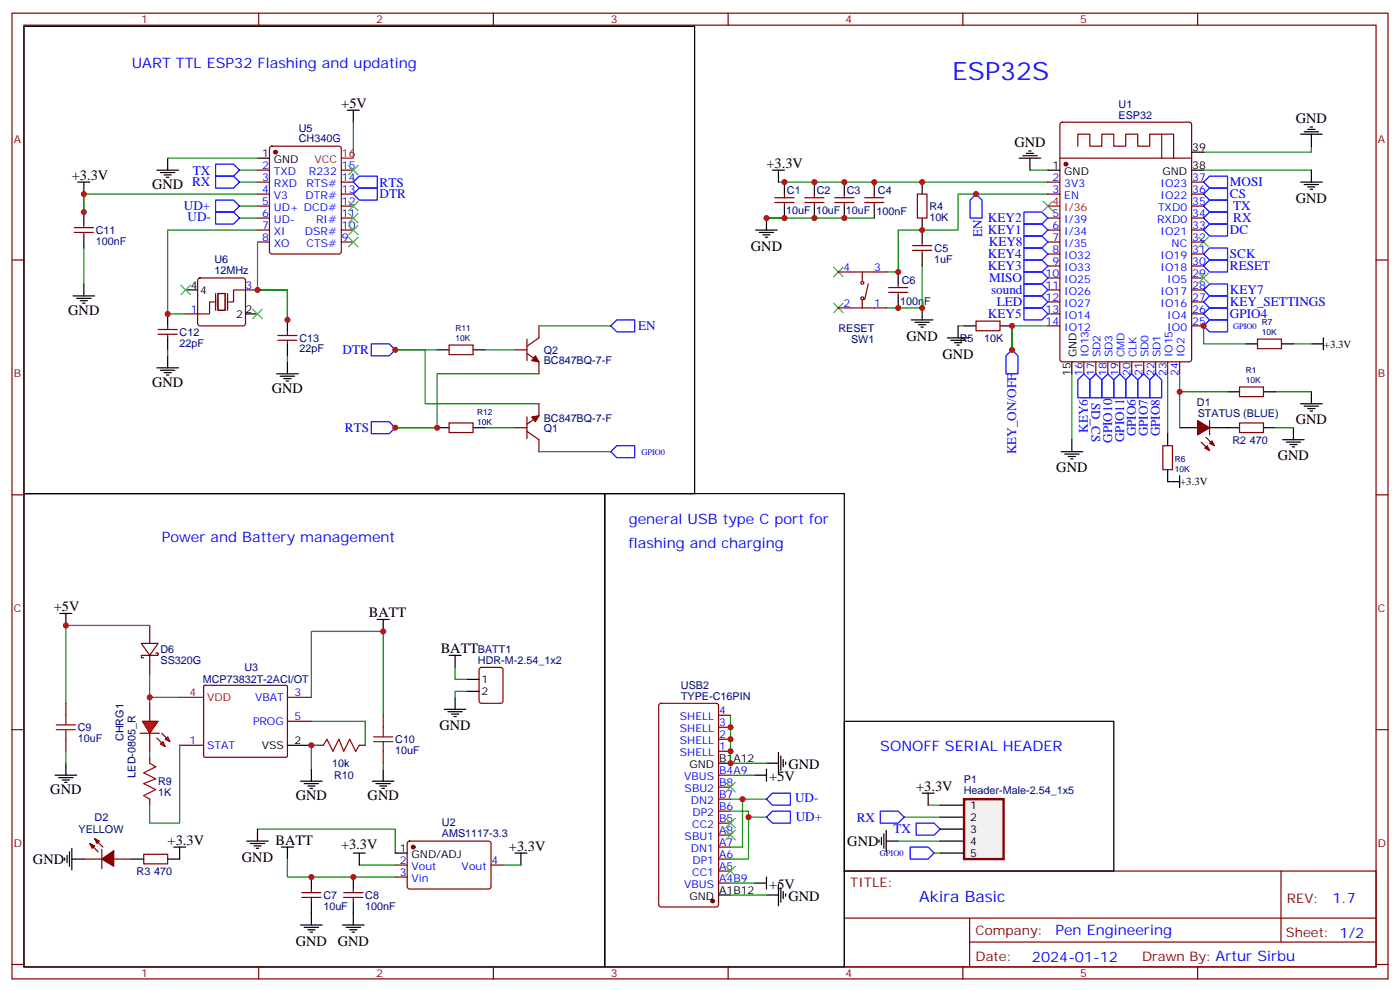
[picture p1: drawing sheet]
<svg xmlns="http://www.w3.org/2000/svg" width="412mm" height="292mm" viewBox="0 0 412 292" stroke-linecap="round" stroke-linejoin="round" font-family="sans-serif">
<g fill="none" stroke="#870000" stroke-width=".35">
<path d="M3.5 3.9h405.4v284.3h-405.4zM7.1 7.4h398.2v277.3h-398.2zM76.2 3.9v3.5M145.3 3.9v3.5M214.5 3.9v3.5M283.6 3.9v3.5M352.8 3.9v3.5M75.8 50.1h3.6M75.8 53.6h3.6M75.8 57.1h3.6M79.6 43.2l.5-.2h19.7l.7 .5v30.6l-.4 .6-20 .1-.7-.5v-30.6zM100.5 50.1h3.6"/>
<path d="M100.5 53.6h3.6M100.5 57.1h3.6M3.5 76.6h3.6M21.9 67h5.6M21.9 68.4h5.6M24.7 66v1M24.7 68.4v1.1M75.8 60.7h3.6M75.8 64.2h3.6M75.8 67.7h3.6M75.8 71.3h3.6M100.5 60.7h3.6"/>
<path d="M100.5 64.2h3.6M100.5 67.7h3.6M100.5 71.3h3.6M405.3 76.6h3.6M46.6 97h5.6M46.6 98.4h5.6M49.4 96v1M49.4 98.4v1.1M54.7 92.4h3.5M58.4 82.1l.5-.3h12.7l.5 .3 .2 .4v12.7l-.2 .5-.5 .3h-12.7l-.5-.3-.2-.5v-12.7zM72.3 85.4h3.5M81.8 98.8h5.7"/>
<path d="M84.7 97.7v1.1M155.2 99.8v6.4M158.7 96v3.5l-3.5 2.5M81.8 100.2h5.7M84.7 100.2v1M132.3 101.6h7v2.8h-7zM151.7 103h3.5M155.2 104.1l3.5 2.4v3.6M158.7 118.9v3.5l-3.5 2.5M132.3 124.5h7v2.9h-7zM151.7 125.9h3.5M155.2 127l3.5 2.5v3.5"/>
<path d="M155.2 122.8v6.3M3.5 145.7h3.6M405.3 145.7h3.6M41.6 189.4h5l-2.5 3.6zM44.1 184.1v5.3M44.1 193v5.3M45.9 192.3h.7v.7h-5v.7h.7M3.5 214.8h3.6M405.3 214.8h3.6M24.7 252.9h5.3M26.5 248.4l2.4 2.4M27.9 246.9l2.4 2.5"/>
<path d="M30 250.1v5.7M33.5 252.9h5.3M42.3 251.5h7.1v2.9h-7.1zM116.4 254.7h3.5M116.4 258.2h3.5M120.2 247.9l.4-.3 23.6 .1 .4 .7v12.9l-.7 .5-23.5-.1-.5-.6v-12.7zM144.6 254.7h3.6M248.7 256.5h156.6v28.2h-156.6zM377.3 256.5v20.9M88.9 262.8h5.6M88.9 264.2h5.6M91.7 261.8v1"/>
<path d="M91.7 264.2v1.1M101.2 262.8h5.7M101.2 264.2h5.7M104.1 261.8v1M104.1 264.2v1.1M248.7 270.3h156.5M285.6 277.4h119.6M285.6 270.3v14.1M3.5 284h3.6M76.2 284.7v3.5M145.3 284.7v3.5M214.5 284.7v3.5"/>
<path d="M283.6 284.7v3.5M352.8 284.7v3.5M405.3 284h3.6"/>
</g>
<path d="M63.5 51.9h5.3l1.8 1.7-1.8 1.8h-5.3zM63.5 48.3h5.3l1.8 1.8-1.8 1.8h-5.3zM63.5 58.9h5.3l1.8 1.8-1.8 1.7h-5.3zM104.1 57.1l1.7-1.7h5.3v3.5h-5.3zM104.1 53.6l1.7-1.7h5.3v3.5h-5.3zM63.5 62.4h5.3l1.8 1.8-1.8 1.8h-5.3zM181.7 94.2h5.3v3.5h-5.3l-1.8-1.7zM109.4 101.2h5.3l1.7 1.8-1.7 1.8h-5.3zM109.4 124.2h5.3l1.7 1.7-1.7 1.8h-5.3zM181.7 131.2h5.3v3.6h-5.3l-1.8-1.8z" fill="none" stroke="#00f" stroke-width=".35"/>
<g fill="#870000" stroke="#870000" stroke-width=".35">
<path d="M156.6 122.8l2.1-.4-1 1.8z"/>
<path d="M157.7 104.8l1 1.7-2.1-.3z"/>
<path d="M26.5 248.4l1.4 .7-.7 .7z"/>
<path d="M27.9 246.9l1.4 .7-.7 .8z"/>
<path d="M30 252.9l3.5-2.4v4.6z"/>
<circle cx="81.1" cy="44.8" r=".53"/>
<circle cx="121.7" cy="249.4" r=".53"/>
</g>
<g fill="none" stroke="#000" stroke-width=".35">
<path d="M102.3 32.5h3.5M104.1 32.5v3.5M22.9 53.6h3.6M24.7 53.6v3.5M46.2 50.1h6.4M47.3 50.8h4.2M48.3 51.5h2.1M49 52.2h.7M49.4 46.6v3.5M75.8 46.6h3.6M24.7 62.4v3.6M24.7 69.5v3.5"/>
<path d="M21.5 87.1h6.4M22.6 87.8h4.2M23.6 88.5h2.2M24.3 89.3h.7M24.7 83.6v3.5M49.4 92.4v3.6M49.4 99.5v3.5M54.7 85.4h3.5M72.3 92.4h3.5M84.7 94.2v3.5M46.2 108.3h6.4M47.3 109h4.2"/>
<path d="M48.3 109.7h2.1M49 110.4h.7M49.4 104.8v3.5M81.5 110.1h6.3M82.5 110.8h4.3M83.6 111.5h2.1M84.3 112.2h.7M84.7 101.2v3.6M84.7 106.5v3.6M128.8 103h3.5M139.3 103h3.6M128.8 125.9h3.5"/>
<path d="M139.3 125.9h3.6M17.6 180.6h3.6M19.4 180.6v3.5M19 252.6v.7M19.8 251.9v2.1M20.5 250.8v4.3M21.2 252.9h3.5M21.2 249.8v6.3M38.8 252.9h3.5M51.2 249.4h3.5M52.9 249.4v3.5h-3.5M72.7 247.6h6.3"/>
<path d="M73.7 248.4h4.3M74.8 249.1h2.1M75.5 249.8h.7M75.8 244.1v3.5M82.9 249.4h3.5M84.7 249.4v3.5M91.7 258.2v3.6M104.1 258.2v3.6M104.1 251.2h3.5M105.8 251.2v3.5M116.4 251.2h3.5M151.7 251.2h3.5"/>
<path d="M153.5 251.2v3.5M88.5 272.3h6.4M89.6 273h4.2M90.7 273.8h2.1M91.4 274.5h.7M91.7 265.3v7M100.9 272.3h6.3M102 273h4.2M103 273.8h2.1M103.7 274.5h.7M104.1 265.3v7"/>
</g>
<path d="M100.5 46.6h3.6" fill="none" stroke="#f00" stroke-width=".35"/>
<g fill="none" stroke="#008700" stroke-width=".35">
<path d="M104.1 36v10.6M24.7 57.1v5.3v-5.3h51.1M49.4 46.6h26.4M70.6 50.1h5.2M70.6 53.6h5.2M24.7 73v10.6M70.6 64.2h5.2M70.6 60.7h5.2M75.8 71.3v14.1h8.9v8.8v-8.8h-8.9M75.8 67.7h-26.4v24.7h5.3M158.7 96h21.2M49.4 103v1.8"/>
<path d="M84.7 104.8v1.7M128.8 103h-12.4h8.8v15.9h33.5M142.9 103h8.8M158.7 110.1h-29.9v15.8h-12.4h12.4M142.9 125.9h8.8M158.7 133h21.2M44.1 198.3v7M52.9 205.3h-8.8v1.8M75.8 244.1h40.6v7.1M84.7 252.9v5.3h31.7M105.8 254.7h10.6M148.2 254.7h5.3"/>
</g>
<path d="M102.7 59.3l2.8 2.8M102.7 48.7l2.8 2.8M105.5 59.3l-2.8 2.8M105.5 48.7l-2.8 2.8M102.7 69.8l2.8 2.9M102.7 66.3l2.8 2.8M105.5 69.8l-2.8 2.9M105.5 66.3l-2.8 2.8M53.3 84l2.8 2.8M56.1 84l-2.8 2.8M74.4 91l2.9 2.8M77.3 91l-2.9 2.8" fill="none" stroke="#3c3" stroke-width=".35"/>
<path d="M63.1 88.9h-1.4v3.5h-3.5M63.5 86.4v5M64.2 86.4h2.1v5h-2.1zM67 86.4v5M72.3 85.4h-3.5v3.5h-1.4" fill="none" stroke="#870012" stroke-width=".35"/>
<g fill="#f00" stroke="#870000" stroke-width=".35">
<path d="M42 212.4h4.6l-2.5 3.5z"/>
<path d="M41.3 215.9h5.6z"/>
</g>
<g fill="#870000" stroke="#870000" stroke-width=".35">
<path d="M47.6 215.9l1.4 1.4z"/>
<path d="M46.2 217.3l1.4 1.4z"/>
</g>
<g fill="#f00" stroke="#870000" stroke-width=".35">
<path d="M48.7 217.7l.7-.7 .7 1.4z"/>
<path d="M47.3 219.1l.7-.7 .7 1.4z"/>
</g>
<g fill="none" stroke="#870000" stroke-width=".35">
<path d="M312.4 36.2l.5-.2h37.4l.7 .4v69.4l-.4 .7h-37.7l-.6-.4-.1-69.4zM342.2 39.5v7.1M228.2 59.6h5.7M228.2 58.2h5.7M231.1 57.1v1.1M231.1 59.6v1.1M237.1 59.6h5.6M237.1 58.2h5.6M239.9 57.1v1.1M239.9 59.6v1.1M245.9 59.6h5.6M245.9 58.2h5.6"/>
<path d="M248.7 57.1v1.1M248.7 59.6v1.1M254.7 59.6h5.6M254.7 58.2h5.6M257.5 57.1v1.1M257.5 59.6v1.1M270.2 57.1h2.8v7.1h-2.8zM308.7 53.6h3.5M308.7 57.1h3.5M312.2 46.6h38.8M317.5 43v-3.5h3.5v3.5h3.6v-3.5h3.5v3.5h3.5v-3.5h3.5v3.5h3.6v-3.5h7v7.1M351 53.6h3.5"/>
<path d="M351 57.1h3.5M268.8 73.7h5.7M268.8 72.3h5.7M271.6 71.3v1M271.6 73.7v1.1M308.7 64.2h3.5M308.7 67.7h3.5M308.7 71.3h3.5M308.7 74.8h3.5M308.7 78.3h3.5M351 64.2h3.5M351 67.7h3.5"/>
<path d="M351 71.3h3.5M351 74.8h3.5M351 78.3h3.5M351 60.7h3.5M246.9 80.1h14.2M246.9 90.7h14.2M254 80.1v2.4M254 88.2v2.5M255.8 83.6l-1.1 4.6M261.8 86.1h5.6M261.8 84.7h5.6M264.6 83.6v1.1"/>
<path d="M264.6 86.1v1M287.5 94.5h7.1v2.9h-7.1zM308.7 81.8h3.5M308.7 85.4h3.5M308.7 88.9h3.5M308.7 92.4h3.5M308.7 96h3.5M351 81.8h3.5M351 85.4h3.5M351 88.9h3.5M351 92.4h3.5M351 96h3.5"/>
<path d="M370.4 99.8h7.1v2.9h-7.1zM319.3 106.5v3.6M322.8 106.5v3.6M326.3 106.5v3.6M329.8 106.5v3.6M333.4 106.5v3.6M336.9 106.5v3.6M340.4 106.5v3.6M344 106.5v3.6M347.5 106.5v3.6M365.1 113.9h7.1v2.9h-7.1zM342.5 131.2h2.9v7.1h-2.9z"/>
<path d="M353.8 130.2l2.5 2.4M355.2 128.8l2.5 2.4M356.3 123.8v4.3M365.1 124.5h7.1v2.9h-7.1zM141.3 196.7l.5-.2h5.7l.6 .4 .1 9.5-.5 .6-5.9 .1-.6-.5-.1-9.4zM19.4 207.1v3.5M19.4 217.7v3.5M44.1 207.1v5.3M44.1 215.9v5.3M52.9 219.4h7.1M60 202l.3-.2h24.2l.2 .3-.1 20.7-.3 .2-24.2-.1-.1-.3zM84.7 205.3h7"/>
<path d="M84.7 212.4h7M93.5 219.4h1.7M105.8 219.4h1.8M112.9 210.6v3.5M194.3 207.3l.4-.2h16.3l.6 .4 .1 58.8-.5 .7-16.5 .1-.6-.5-.1-58.8zM211.7 217.7h3.5M211.7 214.1h3.5M211.7 210.6h3.5M44.1 223v1.7M44.1 235.3v1.8M112.9 221.2v3.5M211.7 238.8h3.5"/>
<path d="M211.7 235.3h3.5M211.7 231.8h3.5M211.7 228.2h3.5M211.7 221.2h3.5M211.7 260h3.5M211.7 256.5h3.5M211.7 252.9h3.5M211.7 249.4h3.5M211.7 245.9h3.5M211.7 242.4h3.5"/>
<circle cx="254" cy="87.8" r=".44"/>
<circle cx="254" cy="83.3" r=".44"/>
</g>
<g fill="none" stroke="#000" stroke-width=".35">
<path d="M7.1 7.8h197.5v137.5h-197.5zM383.1 39.5h6.4M384.2 38.8h4.2M385.2 38.1h2.1M385.9 37.4h.7M386.3 39.5v3.5M227.5 50.1h3.6M229.3 50.1v3.5M231.1 53.6v3.5M239.9 53.6v3.5M248.7 53.6v3.5M257.5 53.6v3.5"/>
<path d="M271.6 53.6v3.5M300.2 46.6h6.4M301.3 45.9h4.2M302.3 45.2h2.1M303 44.4h.7M303.4 46.6v3.5M308.7 50.1h3.5M351 50.1h3.5M351 44.8h3.5M383.1 53.6h6.4M384.2 54.3h4.2M385.2 55h2.1"/>
<path d="M385.9 55.7h.7M386.3 50.1v3.5M222.6 67.7h6.4M223.7 68.4h4.2M224.7 69.1h2.1M225.4 69.8h.7M225.8 64.2v3.5M231.1 60.7v3.5M239.9 60.7v3.5M248.7 60.7v3.5M257.5 60.7v3.5M271.6 64.2v7.1"/>
<path d="M271.6 74.8v3.5M264.6 80.1v3.5M264.6 87.1v3.6M268.5 94.2h6.3M269.5 94.9h4.3M270.6 95.6h2.1M271.3 96.3h.7M271.6 90.7v3.5M279 99.5h6.4M282.2 96v3.5M284 96h3.5M294.6 96h3.5"/>
<path d="M389.8 99.5v3.5M280.1 100.2h4.2M281.2 100.9h2.1M281.9 101.6h.7M315.7 106.5v3.6M361.6 115.4h3.5M366.9 101.2h3.5M372.2 115.4h3.5M377.5 101.2h3.5M383.1 118.9h6.4M384.2 119.6h4.2M386.3 101.2h3.5"/>
<path d="M386.3 115.4v3.5M312.6 133h6.3M313.6 133.7h4.3M314.7 134.4h2.1M315.4 135.1h.7M315.7 129.5v3.5M344 138.3v3.5h3.5M344 127.7v3.5M347.5 125.9h5.3M356.3 125.9h8.8M372.2 125.9h3.5M377.8 129.5h6.4"/>
<path d="M378.9 130.2h4.2M379.9 130.9h2.2M380.6 131.6h.8M381 125.9v3.6M385.2 120.3h2.1M385.9 121h.7M7.1 145.3h171.1v139.4h-171.1zM178.2 145.3h70.5v139.4h-70.5zM347.5 140.1v3.5M111.1 182.4h3.6M112.9 182.4v3.5M132.3 193h3.5"/>
<path d="M134.1 193v3.5M84.7 219.4h7M130.9 208.8h6.3M131.9 209.5h4.3M133 210.3h2.1M133.7 211h.7M134.1 205.3v3.5M137.6 200h3.5M137.6 203.6h3.5M248.7 212.4h79.4v44.1h-79.4zM16.2 228.2h6.4M17.3 229h4.2"/>
<path d="M18.3 229.7h2.2M19 230.4h.8M19.4 224.7v3.5M88.5 230h6.4M89.6 230.7h4.2M90.7 231.4h2.1M91.4 232.1h.7M91.7 226.5v3.5M109.7 230h6.4M110.8 230.7h4.2M111.8 231.4h2.1M112.5 232.1h.7"/>
<path d="M112.9 226.5v3.5M211.7 224.7h3.5M222.2 228.2h3.6M225.8 224.7h3.5M225.8 226.5v3.5M229.3 221.5v6.4M230 222.6v4.2M230.7 223.7v2.1M231.4 224.4v.7M271.6 233.5h3.6M273.4 233.5v3.6M222.2 260h3.6"/>
<path d="M225.8 258.2v3.6M258.9 247.3v.7M259.6 246.6v2.1M260.3 245.5v4.3M261.1 247.6h3.5M261.1 244.5v6.3M211.7 263.5h3.5M225.8 263.5h3.5M229.3 260.3v6.4M230 261.4v4.2M230.7 262.5v2.1M231.4 263.2v.7"/>
</g>
<path d="M308.7 60.7h3.5M52.9 205.3h7.1" fill="none" stroke="#f00" stroke-width=".35"/>
<path d="M16.6 214.8h5.6M16.6 213.4h5.6M19.4 210.6v2.8M19.4 214.8v2.9M95.2 219.4l1.1-1.7 1.8 3.5 1.7-3.5 1.4 3.5 1.8-3.5 1.8 3.5 1-1.8M110.1 218.4h5.6M110.1 217h5.6M112.9 214.1v2.9M112.9 218.4v2.8M44.1 224.7l1.8 1.1-3.6 1.7 3.6 1.8-3.6 1.4 3.6 1.8-3.6 1.7 1.8 1.1" fill="none" stroke="#a10000" stroke-width=".35"/>
<g fill="none" stroke="#008700" stroke-width=".35">
<path d="M229.3 53.6h79.4M303.4 50.1h5.3M308.7 57.1h-26.5v10.6h-17.6v12.4h-3.5M354.5 50.1h31.8M386.3 43v1.8h-31.8M225.8 64.2h31.7M271.6 78.3v12.4h-10.5M282.2 96h1.8M298.1 96v7v-7h10.6M354.5 96v5.2h12.4M315.7 110.1v19.4M344 110.1v17.6"/>
<path d="M347.5 110.1v15.8M347.5 115.4h14.1M375.7 115.4h10.6M381 101.2h5.3M375.7 125.9h5.3M44.1 184.1h-24.7v23M134.1 196.5v3.5h3.5M52.9 219.4v23h-8.8v-5.3M91.7 212.4h15.9v7M91.7 205.3v-19.4h21.2v24.7M93.5 219.4h-1.8v7.1M137.6 203.6h-3.5v1.7"/>
<path d="M215.2 210.6v14.1h10.6M19.4 221.2v3.5M44.1 221.2v1.8M112.9 224.7v1.8M215.2 238.8h5.3v14.1h-5.3M215.2 235.3h3.5v14.1h-3.5M215.2 228.2h7M218.7 235.3h7.1M273.4 237.1h3.5M215.2 260h7M220.5 240.6h5.3M264.6 247.6h12.3"/>
<path d="M266.3 240.6h10.6M275.2 251.2h1.7M215.2 263.5h10.6"/>
</g>
<g fill="#870000" stroke="#870000" stroke-width=".35">
<path d="M352.8 123.8l3.5 2.1-3.5 2.2z"/>
<path d="M357 129.8l.7 1.4-1.4-.7z"/>
<path d="M354.9 131.9l.7-.7 .7 1.4z"/>
<circle cx="209.9" cy="265.3" r=".53"/>
<circle cx="314" cy="48.3" r=".53"/>
</g>
<g fill="none" stroke="#00f" stroke-width=".35">
<path d="M287.5 57.1l1.8 1.8v5.3h-3.5v-5.3zM354.5 53.6l1.8-1.7h5.3v3.5h-5.3zM356.3 55.4h5.3v3.5h-5.3l-1.8-1.8zM301.6 66h5.3l1.8 1.7-1.8 1.8h-5.3zM301.6 62.4h5.3l1.8 1.8-1.8 1.8h-5.3zM301.6 76.6h5.3l1.8 1.7-1.8 1.8h-5.3zM301.6 73h5.3l1.8 1.8-1.8 1.8h-5.3zM301.6 69.5h5.3l1.8 1.8-1.8 1.7h-5.3zM354.5 64.2l1.8-1.8h5.3v3.6h-5.3zM354.5 60.7l1.8-1.8h5.3v3.5h-5.3zM354.5 78.3l1.8-1.7h5.3v3.5h-5.3zM356.3 73h5.3v3.6h-5.3l-1.8-1.8z"/>
<path d="M356.3 66h5.3v3.5h-5.3l-1.8-1.8zM301.6 80.1h5.3l1.8 1.7-1.8 1.8h-5.3zM301.6 87.1h5.3l1.8 1.8-1.8 1.8h-5.3zM301.6 90.7h5.3l1.8 1.7-1.8 1.8h-5.3zM301.6 83.6h5.3l1.8 1.8-1.8 1.7h-5.3zM354.5 96l1.8-1.8h5.3v3.5h-5.3zM354.5 85.4l1.8-1.8h5.3v3.5h-5.3zM354.5 92.4l1.8-1.7h5.3v3.5h-5.3zM356.3 87.1h5.3v3.6h-5.3l-1.8-1.8zM298.1 103l1.8 1.8v5.3h-3.6v-5.3zM317.5 111.8l1.8-1.7 1.7 1.7v5.3h-3.5zM324.6 111.8l1.7-1.7 1.8 1.7v5.3h-3.5z"/>
<path d="M328.1 111.8l1.7-1.7 1.8 1.7v5.3h-3.5zM331.6 111.8l1.8-1.7 1.7 1.7v5.3h-3.5zM335.1 111.8l1.8-1.7 1.8 1.7v5.3h-3.6zM338.7 111.8l1.7-1.7 1.8 1.7v5.3h-3.5zM225.8 235.3l1.7-1.8h5.3v3.6h-5.3zM259.3 238.8h5.3l1.7 1.8-1.7 1.8h-5.3zM225.8 240.6l1.7-1.8h5.3v3.6h-5.3zM268.1 249.4h5.3l1.8 1.8-1.8 1.7h-5.3zM269.9 242.4h5.3l1.7 1.7-1.7 1.8h-5.3z"/>
</g>
<g fill="none" stroke="#3c3" stroke-width=".35">
<path d="M307.3 59.3l2.8 2.8M310.1 59.3l-2.8 2.8M245.5 78.7l2.9 2.8M248.4 78.7l-2.9 2.8M353.1 69.8l2.9 2.9M356 69.8l-2.9 2.9M245.5 89.3l2.9 2.8M248.4 89.3l-2.9 2.8M353.1 80.4l2.9 2.9M356 80.4l-2.9 2.9M213.8 230.4l2.8 2.8M216.6 230.4l-2.8 2.8"/>
<path d="M213.8 255.1l2.8 2.8M213.8 244.5l2.8 2.8M213.8 240.9l2.8 2.9M216.6 255.1l-2.8 2.8M216.6 244.5l-2.8 2.8M216.6 240.9l-2.8 2.9"/>
</g>
<path d="M284 235.3h11.6v17.6h-11.6z" fill="#f0f0f0" stroke="#870000" stroke-width=".71"/>
<path d="M276.9 237.1h7.1M276.9 240.6h7.1M276.9 244.1h7.1M276.9 247.6h7.1M276.9 251.2h7.1" fill="none" stroke="#000" stroke-width=".35"/>
<path d="M102.7 62.8l2.8 2.8M105.5 62.8l-2.8 2.8" fill="none" stroke="#3c3" stroke-width=".35"/>
<path d="M321 111.8l1.8-1.7 1.8 1.7v5.3h-3.6z" fill="none" stroke="#00f" stroke-width=".35"/>
<g fill="#c00">
<circle cx="116.4" cy="125.9" r=".88"/>
<circle cx="128.8" cy="125.9" r=".88"/>
<circle cx="116.4" cy="103" r=".88"/>
<circle cx="24.7" cy="57.1" r=".88"/>
<circle cx="24.7" cy="62.4" r=".88"/>
<circle cx="49.4" cy="92.4" r=".88"/>
<circle cx="84.7" cy="94.2" r=".88"/>
<circle cx="75.8" cy="85.4" r=".88"/>
<circle cx="91.7" cy="258.2" r=".88"/>
<circle cx="104.1" cy="258.2" r=".88"/>
<circle cx="44.1" cy="205.3" r=".88"/>
<circle cx="91.7" cy="219.4" r=".88"/>
<circle cx="19.4" cy="184.1" r=".88"/>
<circle cx="112.9" cy="185.9" r=".88"/>
<circle cx="215.2" cy="224.7" r=".88"/>
<circle cx="215.2" cy="221.2" r=".88"/>
<circle cx="215.2" cy="217.7" r=".88"/>
<circle cx="215.2" cy="214.1" r=".88"/>
<circle cx="220.5" cy="240.6" r=".88"/>
<circle cx="218.7" cy="235.3" r=".88"/>
<circle cx="271.6" cy="53.6" r=".88"/>
<circle cx="231.1" cy="53.6" r=".88"/>
<circle cx="239.9" cy="64.2" r=".88"/>
<circle cx="239.9" cy="53.6" r=".88"/>
<circle cx="248.7" cy="53.6" r=".88"/>
<circle cx="248.7" cy="64.2" r=".88"/>
<circle cx="257.5" cy="53.6" r=".88"/>
<circle cx="264.6" cy="80.1" r=".88"/>
<circle cx="264.6" cy="90.7" r=".88"/>
<circle cx="271.6" cy="90.7" r=".88"/>
<circle cx="225.8" cy="64.2" r=".88"/>
<circle cx="231.1" cy="64.2" r=".88"/>
<circle cx="271.6" cy="67.7" r=".88"/>
<circle cx="347.5" cy="115.4" r=".88"/>
<circle cx="298.1" cy="96" r=".88"/>
<circle cx="298.1" cy="103" r=".88"/>
<circle cx="354.5" cy="96" r=".88"/>
<circle cx="287.5" cy="57.1" r=".88"/>
</g>
<text font-size="7.4" fill="#00f" x="280.5" y="23.6">ESP32S</text>
<text font-size="4.6" fill="#00f" x="270.8" y="265.5">Akira Basic</text>
<g font-size="4.2" fill="#00f">
<text x="38.8" y="20.1">UART TTL ESP32 Flashing and updating</text>
<text x="185.2" y="154.2">general USB type C port for</text>
<text x="47.6" y="159.5">Power and Battery management</text>
<text x="185.2" y="161.2">flashing and charging</text>
<text x="259.3" y="221.2">SONOFF SERIAL HEADER</text>
<text x="392.5" y="265.7">1.7</text>
<text x="310.9" y="275.3">Pen Engineering</text>
<text x="304" y="283.1">2024-01-12</text>
</g>
<g font-size="4.2">
<text x="100.5" y="31.8">+5V</text>
<text x="381.7" y="36.3">GND</text>
<text x="298.8" y="43.4">GND</text>
<text x="21.2" y="52.9">+3.3V</text>
<text x="225.8" y="49.4">+3.3V</text>
<text x="44.8" y="55.7">GND RX</text>
<text x="381.7" y="59.7">GND</text>
<text x="221.2" y="73.8">GND</text>
<text x="20.1" y="92.8">GND</text>
<text x="267.1" y="100.3">GND</text>
<text x="277.6" y="105.6">GND</text>
<text x="44.8" y="113.9">GND</text>
<text x="80.1" y="115.7">GND</text>
<text x="381.7" y="125">GND</text>
<text x="376.4" y="135.5">GND</text>
<text x="311.2" y="139.1">GND</text>
<text x="15.9" y="179.9">+5V</text>
<text x="108.7" y="181.7">BATT</text>
<text x="129.8" y="192.3">BATT</text>
<text x="129.5" y="214.9">GND</text>
<text x="232.3" y="226.4">GND</text>
<text x="14.8" y="233.9">GND</text>
<text x="226.6" y="229.9">+5V</text>
<text x="269.9" y="232.8">+3.3V</text>
<text x="87.1" y="235.7">GND</text>
<text x="108.3" y="235.7">GND</text>
<text x="49.4" y="248.7">+3.3V</text>
<text x="81.1" y="248.7">BATT</text>
<text x="100.4" y="250.1">+3.3V</text>
<text x="149.9" y="250.5">+3.3V</text>
<text x="249.6" y="249.1">GND</text>
<text x="9.7" y="254.4">GND</text>
<text x="71.3" y="253.7">GND</text>
<text x="226.6" y="261.6">+5V</text>
<text x="232.3" y="265.2">GND</text>
<text x="87.1" y="278.4">GND</text>
<text x="99.5" y="278.4">GND</text>
</g>
<g font-size="3.9" fill="#00f">
<text x="56.8" y="51.4">TX</text>
<text x="111.8" y="58.4">DTR</text>
<text x="111.8" y="55.2">RTS</text>
<text x="362.3" y="54.9">MOSI</text>
<text x="362.3" y="58.4">CS</text>
<text x="54.2" y="61.9">UD+</text>
<text x="55.3" y="65.1">UD-</text>
<text x="291" y="65.4">KEY2</text>
<text x="363.3" y="65.5">RX</text>
<text x="363.3" y="62">TX</text>
<text x="289.3" y="69.8" transform="rotate(-90 289.3 69.8)">EN</text>
<text x="291" y="68.9">KEY1</text>
<text x="362.3" y="69">DC</text>
<text x="291" y="76">KEY4</text>
<text x="291.3" y="72.5">KEY8</text>
<text x="362.3" y="76">SCK</text>
<text x="291" y="79.6">KEY3</text>
<text x="291.4" y="83.1">MISO</text>
<text x="362.3" y="79.6">RESET</text>
<text x="291.9" y="86.6">sound</text>
<text x="362.3" y="86.6">KEY7</text>
<text x="291" y="93.6">KEY5</text>
<text x="293.6" y="90.1">LED</text>
<text x="362.3" y="90.1">KEY_SETTINGS</text>
<text x="362.3" y="93.7">GPIO4</text>
<text x="188" y="97.3">EN</text>
<text x="100.9" y="104.3">DTR</text>
<text x="321.6" y="118.5" transform="rotate(90 321.6 118.5)">SD_CS</text>
<text x="101.6" y="127.2">RTS</text>
<text x="320.5" y="127.4" transform="rotate(-90 320.5 127.4)">KEY6</text>
<text x="327.6" y="130.4" transform="rotate(-90 327.6 130.4)">GPIO10</text>
<text x="331.1" y="130.2" transform="rotate(-90 331.1 130.2)">GPIO11</text>
<text x="334.6" y="128.5" transform="rotate(-90 334.6 128.5)">GPIO6</text>
<text x="338.1" y="128.5" transform="rotate(-90 338.1 128.5)">GPIO7</text>
<text x="341.7" y="128.5" transform="rotate(-90 341.7 128.5)">GPIO8</text>
<text x="299.3" y="133.8" transform="rotate(-90 299.3 133.8)">KEY_ON/OFF</text>
<text x="234.2" y="236.2">UD-</text>
<text x="234.4" y="241.9">UD+</text>
<text x="252.4" y="241.9">RX</text>
<text x="263.2" y="245.4">TX</text>
</g>
<g font-size="3.9" fill="#800">
<text x="250.5" y="261.1">TITLE:</text>
<text x="379.1" y="265.7">REV:</text>
<text x="287.4" y="275.3">Company:</text>
<text x="378.7" y="275.9">Sheet: 1/2</text>
<text x="287.4" y="282.9">Date:</text>
<text x="336.4" y="283">Drawn By: Artur Sirbu</text>
</g>
<g font-size="3.2" fill="#800">
<text x="41.6" y="6.9">1</text>
<text x="110.8" y="6.9">2</text>
<text x="179.9" y="6.9">3</text>
<text x="249.1" y="6.9">4</text>
<text x="318.2" y="6.9">5</text>
<text x="4.1" y="42">A</text>
<text x="405.9" y="42">A</text>
<text x="4.1" y="111.1">B</text>
<text x="405.9" y="111.1">B</text>
<text x="4.1" y="180.3">C</text>
<text x="405.9" y="180.3">C</text>
<text x="4.1" y="249.4">D</text>
<text x="405.9" y="249.4">D</text>
<text x="41.6" y="287.7">1</text>
<text x="110.8" y="287.7">2</text>
<text x="179.9" y="287.7">3</text>
<text x="249.1" y="287.7">4</text>
<text x="318.2" y="287.7">5</text>
</g>
<g font-size="3.2" fill="#000080">
<text x="329.5" y="34.9">ESP32</text>
<text x="329.5" y="31.7">U1</text>
<text x="88" y="41.9">CH340G</text>
<text x="88" y="38.9">U5</text>
<text x="231.8" y="57.2">C1</text>
<text x="240.6" y="57.2">C2</text>
<text x="249.4" y="57.2">C3</text>
<text x="258.6" y="57.2">C4</text>
<text x="231.6" y="62.9">10uF</text>
<text x="240.4" y="62.9">10uF</text>
<text x="249.2" y="62.9">10uF</text>
<text x="258.2" y="63.2">100nF</text>
<text x="273.8" y="65">10K</text>
<text x="273.8" y="61.8">R4</text>
<text x="28.2" y="68.9">C11</text>
<text x="28.2" y="72">100nF</text>
<text x="63.2" y="77.6">U6</text>
<text x="275.2" y="77.4">1uF</text>
<text x="275.3" y="74.2">C5</text>
<text x="63.2" y="80.7">12MHz</text>
<text x="265.7" y="83.7">C6</text>
<text x="265.2" y="89.7">100nF</text>
<text x="52.9" y="98.9">C12</text>
<text x="88.2" y="100.6">C13</text>
<text x="247" y="97.9">RESET</text>
<text x="250.7" y="101.1">SW1</text>
<text x="282.7" y="100.6">R5</text>
<text x="289.9" y="100.6">10K</text>
<text x="52.9" y="102">22pF</text>
<text x="88.2" y="103.8">22pF</text>
<text x="160.2" y="107.3">BC847BQ-7-F</text>
<text x="160.2" y="104.2">Q2</text>
<text x="352.6" y="119.6">D1</text>
<text x="160.2" y="124.1">BC847BQ-7-F</text>
<text x="352.8" y="122.8">STATUS (BLUE)</text>
<text x="160.2" y="127.2">Q1</text>
<text x="363" y="130.6">R2</text>
<text x="368.2" y="130.6">470</text>
<text x="47.3" y="195.5">SS320G</text>
<text x="47.3" y="192.4">D6</text>
<text x="72" y="197.6">U3</text>
<text x="140.8" y="195.4">HDR-M-2.54_1x2</text>
<text x="140.8" y="192.3">BATT1</text>
<text x="59.7" y="201.2">MCP73832T-2ACI/OT</text>
<text x="200.6" y="202.9">USB2</text>
<text x="200.6" y="206">TYPE-C16PIN</text>
<text x="22.9" y="215.2">C9</text>
<text x="22.9" y="218.5">10uF</text>
<text x="36.4" y="218.2" transform="rotate(-90 36.4 218.2)">CHRG1</text>
<text x="116.4" y="222">10uF</text>
<text x="116.4" y="218.8">C10</text>
<text x="97.9" y="225.9">10k</text>
<text x="39.9" y="229" transform="rotate(-90 39.9 229)">LED-0805_R</text>
<text x="46.6" y="231.2">R9</text>
<text x="98.4" y="229.4">R10</text>
<text x="283.9" y="233.8">Header-Male-2.54_1x5</text>
<text x="283.9" y="230.6">P1</text>
<text x="46.6" y="234.3">1K</text>
<text x="23.1" y="245.3">YELLOW</text>
<text x="27.9" y="241.7">D2</text>
<text x="130.2" y="243.3">U2</text>
<text x="130.2" y="246.5">AMS1117-3.3</text>
<text x="40.2" y="257.6">R3</text>
<text x="45.4" y="257.6">470</text>
<text x="95.2" y="267.8">10uF</text>
<text x="95.3" y="264.7">C7</text>
<text x="107.6" y="267.8">100nF</text>
<text x="107.6" y="264.7">C8</text>
</g>
<g font-size="3.2">
<text x="77.2" y="46.2">1</text>
<text x="80.7" y="48">GND</text>
<text x="351.2" y="44.4">39</text>
<text x="310" y="49.7">1</text>
<text x="313.5" y="51.5">GND</text>
<text x="342.4" y="51.5">GND</text>
<text x="351.2" y="49.7">38</text>
<text x="56.2" y="85">4</text>
<text x="58.9" y="86.4">4</text>
<text x="69.6" y="93.5">2</text>
<text x="72.3" y="92.1">2</text>
<text x="317.1" y="105.2" transform="rotate(-90 317.1 105.2)">GND</text>
<text x="390" y="102.4">+3.3V</text>
<text x="315.4" y="110.7" transform="rotate(-90 315.4 110.7)">15</text>
<text x="347.7" y="142.9">+3.3V</text>
<text x="141.8" y="201.1">1</text>
<text x="141.8" y="204.6">2</text>
<text x="77.1" y="220.5">VSS</text>
<text x="86.8" y="219.1">2</text>
<text x="203.1" y="226.1">GND</text>
<text x="211.8" y="224.4">B1A12</text>
<text x="285.8" y="238.1">1</text>
<text x="285.8" y="241.7">2</text>
<text x="285.8" y="245.2">3</text>
<text x="117.8" y="250.8">1</text>
<text x="285.8" y="248.7">4</text>
<text x="121.2" y="252.6">GND/ADJ</text>
<text x="285.8" y="252.2">5</text>
<text x="211.8" y="263.2">A1B12</text>
<text x="203.1" y="264.9">GND</text>
</g>
<g font-size="3.2" fill="#f00">
<text x="92.6" y="48">VCC</text>
<text x="100.7" y="46.2">16</text>
<text x="310" y="60.3">4</text>
<text x="313.5" y="62.1">I/36</text>
<text x="55.8" y="205">4</text>
<text x="61" y="206.4">VDD</text>
</g>
<g font-size="3.2" fill="#00f">
<text x="77.2" y="49.7">2</text>
<text x="77.2" y="53.3">3</text>
<text x="80.7" y="51.5">TXD</text>
<text x="91" y="51.5">R232</text>
<text x="100.7" y="53.3">14</text>
<text x="100.7" y="49.7">15</text>
<text x="310" y="53.3">2</text>
<text x="351.2" y="53.3">37</text>
<text x="77.2" y="56.8">4</text>
<text x="80.7" y="55">RXD</text>
<text x="80.7" y="58.6">V3</text>
<text x="90" y="58.6">DTR#</text>
<text x="90.3" y="55">RTS#</text>
<text x="100.7" y="56.8">13</text>
<text x="310" y="56.8">3</text>
<text x="313.5" y="55">3V3</text>
<text x="313.5" y="58.6">EN</text>
<text x="341.8" y="58.6">IO22</text>
<text x="341.8" y="55">IO23</text>
<text x="351.2" y="56.8">36</text>
<text x="77.2" y="60.3">5</text>
<text x="77.2" y="63.9">6</text>
<text x="80.7" y="62.1">UD+ DCD#</text>
<text x="80.7" y="65.6">UD-</text>
<text x="93.1" y="65.6">RI#</text>
<text x="100.7" y="63.9">11</text>
<text x="100.7" y="60.3">12</text>
<text x="310" y="63.9">5</text>
<text x="313.5" y="65.6">I/39</text>
<text x="340.9" y="65.6">RXD0</text>
<text x="341.1" y="62.1">TXD0</text>
<text x="351.2" y="63.9">34</text>
<text x="351.2" y="60.3">35</text>
<text x="77.2" y="67.4">7</text>
<text x="77.2" y="70.9">8</text>
<text x="80.7" y="69.1">XI</text>
<text x="89.8" y="69.1">DSR#</text>
<text x="100.7" y="70.9">9</text>
<text x="100.7" y="67.4">10</text>
<text x="310" y="67.4">6</text>
<text x="310" y="70.9">7</text>
<text x="313.5" y="69.1">I/34</text>
<text x="341.8" y="69.1">IO21</text>
<text x="351.2" y="70.9">32</text>
<text x="351.2" y="67.4">33</text>
<text x="80.7" y="72.7">XO</text>
<text x="90.3" y="72.7">CTS#</text>
<text x="310" y="74.4">8</text>
<text x="310" y="78">9</text>
<text x="313.5" y="72.7">I/35</text>
<text x="313.5" y="76.2">IO32</text>
<text x="341.8" y="76.2">IO19</text>
<text x="345.1" y="72.7">NC</text>
<text x="351.2" y="78">30</text>
<text x="351.2" y="74.4">31</text>
<text x="248.5" y="79.7">4</text>
<text x="257.5" y="79.7">3</text>
<text x="308" y="81.5">10</text>
<text x="313.5" y="79.7">IO33</text>
<text x="313.5" y="83.3">IO25</text>
<text x="341.8" y="79.7">IO18</text>
<text x="343.9" y="83.3">IO5</text>
<text x="351.2" y="81.5">29</text>
<text x="72.3" y="85">3</text>
<text x="308" y="85">11</text>
<text x="308" y="88.5">12</text>
<text x="313.5" y="86.8">IO26</text>
<text x="341.8" y="86.8">IO17</text>
<text x="351.2" y="88.5">27</text>
<text x="351.2" y="85">28</text>
<text x="56.2" y="92.1">1</text>
<text x="248.5" y="90.3">2</text>
<text x="257.5" y="90.3">1</text>
<text x="308" y="92.1">13</text>
<text x="308" y="95.6">14</text>
<text x="313.5" y="90.3">IO27</text>
<text x="313.5" y="93.8">IO14</text>
<text x="341.8" y="90.3">IO16</text>
<text x="343.9" y="93.8">IO4</text>
<text x="351.2" y="95.6">25</text>
<text x="351.2" y="92.1">26</text>
<text x="313.5" y="97.4">IO12</text>
<text x="343.9" y="97.4">IO0</text>
<text x="320.7" y="105.2" transform="rotate(-90 320.7 105.2)">IO13</text>
<text x="324.2" y="105.2" transform="rotate(-90 324.2 105.2)">SD2</text>
<text x="327.7" y="105.2" transform="rotate(-90 327.7 105.2)">SD3</text>
<text x="331.3" y="105.2" transform="rotate(-90 331.3 105.2)">CMD</text>
<text x="334.8" y="105.2" transform="rotate(-90 334.8 105.2)">CLK</text>
<text x="338.3" y="105.2" transform="rotate(-90 338.3 105.2)">SD0</text>
<text x="341.8" y="105.2" transform="rotate(-90 341.8 105.2)">SD1</text>
<text x="345.4" y="105.2" transform="rotate(-90 345.4 105.2)">IO15</text>
<text x="348.9" y="105.2" transform="rotate(-90 348.9 105.2)">IO2</text>
<text x="318.9" y="110.7" transform="rotate(-90 318.9 110.7)">16</text>
<text x="322.4" y="110.7" transform="rotate(-90 322.4 110.7)">17</text>
<text x="326" y="110.7" transform="rotate(-90 326 110.7)">18</text>
<text x="329.5" y="110.7" transform="rotate(-90 329.5 110.7)">19</text>
<text x="333" y="110.7" transform="rotate(-90 333 110.7)">20</text>
<text x="336.5" y="110.7" transform="rotate(-90 336.5 110.7)">21</text>
<text x="340.1" y="110.7" transform="rotate(-90 340.1 110.7)">22</text>
<text x="343.6" y="110.7" transform="rotate(-90 343.6 110.7)">23</text>
<text x="347.1" y="110.7" transform="rotate(-90 347.1 110.7)">24</text>
<text x="75.1" y="206.4">VBAT</text>
<text x="86.8" y="205">3</text>
<text x="74.5" y="213.4">PROG</text>
<text x="86.8" y="212">5</text>
<text x="200.3" y="215.5">SHELL</text>
<text x="200.3" y="212">SHELL</text>
<text x="211.8" y="213.8">3</text>
<text x="211.8" y="210.3">4</text>
<text x="55.8" y="219.1">1</text>
<text x="61" y="220.5">STAT</text>
<text x="200.3" y="219.1">SHELL</text>
<text x="211.8" y="220.8">1</text>
<text x="211.8" y="217.3">2</text>
<text x="200.3" y="222.6">SHELL</text>
<text x="211.8" y="227.9">B4A9</text>
<text x="201.5" y="229.7">VBUS</text>
<text x="201.7" y="233.2">SBU2</text>
<text x="211.8" y="231.4">B8</text>
<text x="203.5" y="236.7">DN2</text>
<text x="211.8" y="238.5">B6</text>
<text x="211.8" y="234.9">B7</text>
<text x="203.9" y="243.8">CC2</text>
<text x="204" y="240.2">DP2</text>
<text x="211.8" y="245.5">A8</text>
<text x="211.8" y="242">B5</text>
<text x="201.7" y="247.3">SBU1</text>
<text x="203.5" y="250.8">DN1</text>
<text x="211.8" y="249.1">A7</text>
<text x="117.8" y="254.4">2</text>
<text x="117.8" y="257.9">3</text>
<text x="121.2" y="256.1">Vout</text>
<text x="136" y="256.1">Vout</text>
<text x="144.8" y="254.4">4</text>
<text x="203.9" y="257.9">CC1</text>
<text x="204" y="254.4">DP1</text>
<text x="211.8" y="256.1">A5</text>
<text x="211.8" y="252.6">A6</text>
<text x="121.2" y="259.6">Vin</text>
<text x="201.5" y="261.4">VBUS</text>
<text x="211.8" y="259.6">A4B9</text>
</g>
<g font-size="2.5" fill="#000080">
<text x="371.7" y="95.8">R7</text>
<text x="134.2" y="100.5">10K</text>
<text x="134.2" y="97.5">R11</text>
<text x="371.7" y="98.8">10K</text>
<text x="367" y="112.9">10K</text>
<text x="367" y="109.9">R1</text>
<text x="140.5" y="125.1">10K</text>
<text x="140.5" y="122.1">R12</text>
<text x="346.1" y="135.9">R6</text>
<text x="346.1" y="139.1">10K</text>
</g>
<g font-size="2.5" fill="#00f">
<text x="363.2" y="96.8">GPIO0</text>
<text x="188.9" y="133.9">GPIO0</text>
<text x="259.2" y="252.1">GPIO0</text>
</g>
</svg>
